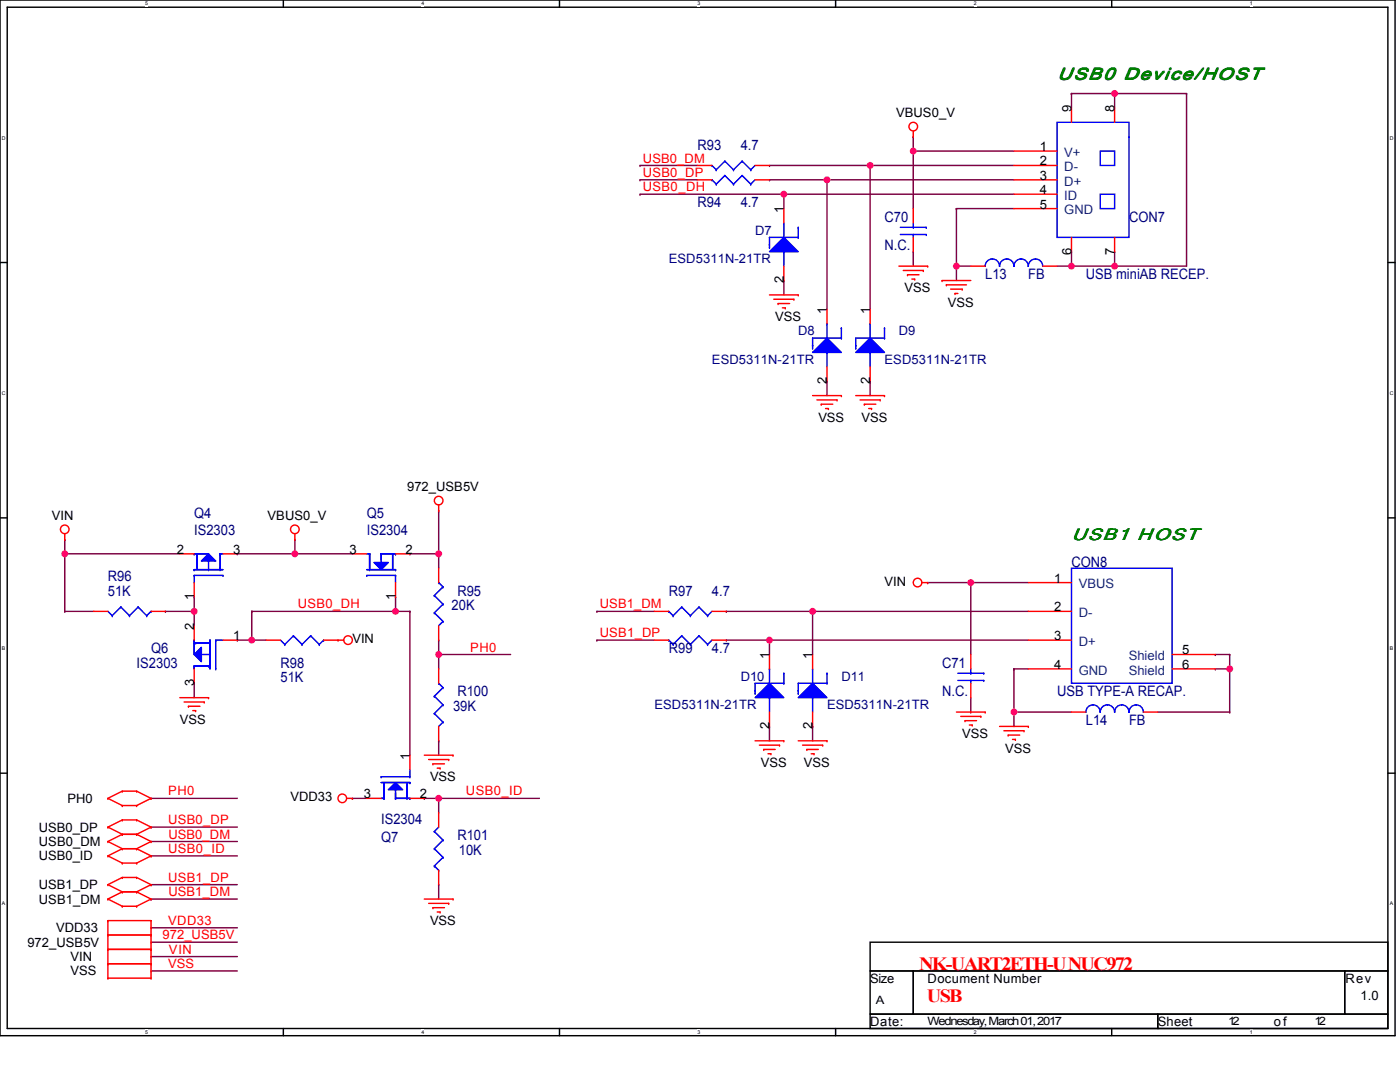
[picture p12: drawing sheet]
<svg xmlns="http://www.w3.org/2000/svg" width="279mm" height="216mm" viewBox="0 0 279 216" stroke-linecap="round" stroke-linejoin="round" font-family="sans-serif">
<path d="M0 0h278.4v206.7h-278.4zM1.4 1.4h275.6v203.8h-275.6z" fill="none" stroke="#000" stroke-width=".29"/>
<g fill="#fff">
<path d="M29 .2h.6v1.1h-.6z"/>
<path d="M29 205.4h.6v1.1h-.6z"/>
</g>
<path d="M56.5 0v1.4M56.5 205.2v1.5" fill="none" stroke="#000" stroke-width=".29"/>
<g fill="#fff">
<path d="M84.1 .2h.6v1.1h-.6z"/>
<path d="M84.1 205.4h.6v1.1h-.6z"/>
</g>
<path d="M111.7 0v1.4M111.7 205.2v1.5" fill="none" stroke="#000" stroke-width=".29"/>
<g fill="#fff">
<path d="M139.2 .2h.6v1.1h-.6z"/>
<path d="M139.2 205.4h.6v1.1h-.6z"/>
</g>
<path d="M166.8 0v1.4M166.8 205.2v1.5" fill="none" stroke="#000" stroke-width=".29"/>
<g fill="#fff">
<path d="M194.3 .2h.6v1.1h-.6z"/>
<path d="M194.3 205.4h.6v1.1h-.6z"/>
</g>
<path d="M221.9 0v1.4M221.9 205.2v1.5" fill="none" stroke="#000" stroke-width=".29"/>
<g fill="#fff">
<path d="M249.4 .2h.6v1.1h-.6z"/>
<path d="M249.4 205.4h.6v1.1h-.6z"/>
<path d="M.4 26.9h.7v1.2h-.7z"/>
<path d="M277.3 26.9h.8v1.2h-.8z"/>
<path d="M.4 77.9h.7v1.1h-.7z"/>
<path d="M277.3 77.9h.8v1.1h-.8z"/>
</g>
<path d="M0 52.4h1.4M277 52.4h1.4" fill="none" stroke="#000" stroke-width=".29"/>
<g fill="#fff">
<path d="M.4 128.8h.7v1.2h-.7z"/>
<path d="M277.3 128.8h.7v1.2h-.7z"/>
</g>
<path d="M0 103.3h1.4M277 103.3h1.4" fill="none" stroke="#000" stroke-width=".29"/>
<g fill="#fff">
<path d="M.4 179.7h.7v1.2h-.7z"/>
<path d="M277.3 179.7h.7v1.2h-.7z"/>
</g>
<path d="M0 154.3h1.4M277 154.3h1.4M173.7 188h103.3v5.7h-103.3zM173.7 193.7h8.6v8.7h-8.6zM182.3 193.7h86.1v8.7h-86.1zM268.4 193.7h8.6v8.7h-8.6zM173.7 202.4h57.4v2.8h-57.4zM231.1 202.4h45.9v2.8h-45.9z" fill="none" stroke="#000" stroke-width=".29"/>
<g fill="none" stroke="#800040" stroke-width=".29">
<path d="M213.8 18.7h.1M213.8 18.7v2.8M213.8 18.7h23M222.4 18.7h.1M222.4 18.7v2.8M236.8 18.7h.1M236.8 18.7v34.4h-25.8M127.7 35.9h.1M127.7 33h.1M127.7 38.8h.1M127.7 35.9h11.5M127.7 33h11.5"/>
<path d="M127.7 38.8h74.7M153.6 33h.1M153.6 35.9h.1M153.6 35.9h48.8M153.6 33h48.8M156.4 38.8h.1M156.4 38.8v2.8M165 35.9h.1M165 35.9v25.8M173.7 33h.1M173.7 33v28.7M182.3 27.3h.1"/>
<path d="M182.3 30.1h.1M182.3 27.3v14.3M182.3 30.1h20.1M156.4 56h.1M156.4 56v2.8M182.3 50.2h.1M182.3 50.2v2.9M190.9 41.6h.1M190.9 53.1h.1M190.9 41.6h11.5M190.9 53.1h2.8M190.9 41.6v14.4"/>
<path d="M213.8 50.2h.1M213.8 53.1h.1M213.8 50.2v2.9M222.4 50.2h.1M222.4 53.1h.1M222.4 50.2v2.9M165 76.1h.1M165 76.1v2.8M173.7 76.1h.1M173.7 76.1v2.8M12.9 110.5h.1M12.9 107.6h.1"/>
<path d="M12.9 107.6v14.4M12.9 110.5h23M38.8 119.1h.1M38.8 119.1v5.8M47.4 110.5h.1M47.4 110.5h22.9M58.8 110.5h.1M58.8 107.6h.1M58.8 107.6v2.9M78.9 119.1h.1M78.9 119.1v2.9M81.8 110.5h.1"/>
<path d="M81.8 110.5h5.7M87.5 110.5h.1M87.5 101.9h.1M87.5 101.9v11.5M185.1 116.2h.1M185.1 116.2h20.1M193.7 116.2h.1M193.7 116.2v14.4M12.9 122h.1M12.9 122h5.8M33 122h.1M33 122h5.8"/>
<path d="M38.8 136.3h.1M38.8 122h.1M38.8 136.3v2.9M47.4 127.7h.1M47.4 127.7h5.7M50.2 122h.1M50.2 127.7h.1M50.2 122h31.6M50.2 122v5.7M78.9 122h.1M81.8 122h.1M81.8 122v28.7"/>
<path d="M87.5 130.6h.1M87.5 127.7h.1M87.5 130.6h14.4M87.5 127.7v5.8M119.1 127.7h.1M119.1 122h.1M119.1 122h11.5M119.1 127.7h11.5M145 122h.1M145 127.7h.1M145 122h60.2M145 127.7h60.2"/>
<path d="M153.6 127.7h.1M153.6 127.7v2.9M162.2 122h.1M162.2 122v8.6M193.7 139.2v2.9M202.4 133.5h.1M202.4 133.5h2.8M202.4 133.5v11.5M242.5 130.6h.1M242.5 133.5h.1M242.5 130.6h2.9M242.5 133.5h2.9"/>
<path d="M245.4 133.5h.1M245.4 130.6h.1M245.4 130.6v11.5M30.1 159.3h.1M30.1 159.3h17.3M70.3 159.3h.1M70.3 159.3h2.9M84.7 159.3h.1M84.7 159.3h22.9M87.5 159.3h.1M87.5 147.8h.1M87.5 147.8v2.9"/>
<path d="M87.5 159.3v2.9M153.6 145h.1M153.6 145v2.8M162.2 145h.1M162.2 145v2.8M193.7 142.1h.1M202.4 142.1h.1M202.4 142.1h11.4M231.1 142.1h14.3M245.4 142.1h.1M30.1 170.8h.1M30.1 165h.1"/>
<path d="M30.1 167.9h.1M30.1 176.5h.1M30.1 179.4h.1M30.1 170.8h17.3M30.1 165h17.3M30.1 167.9h17.3M30.1 176.5h17.3M30.1 179.4h17.3M87.5 176.5h.1M87.5 176.5v2.9M30.1 185.1h.1M30.1 193.7h.1"/>
<path d="M30.1 190.9h.1M30.1 188h.1M30.1 185.1h17.3M30.1 193.7h17.3M30.1 190.9h17.3M30.1 188h17.3"/>
</g>
<g fill="none" stroke="#f00" stroke-width=".29">
<path d="M139.2 33h2.9M150.7 33h2.9M182.3 27.3h.1M182.3 26.1v1.2M153.6 58.8h5.7M154.4 59.7h4M158.4 59.7h.1M159.3 58.8h.1M179.4 53.1h5.7M180.3 54h4M181.1 54.8h.1M181.1 54.8h2.3"/>
<path d="M182 55.7h.5M182.5 55.7h.1M184.3 54h.1M185.1 53.1h.1M188 56h.1M188 56h5.7M188.9 56.8h.1M188.9 56.8h4M189.7 57.7h2.3M190.6 58.6h.1M190.6 58.6h.6M192 57.7h.1"/>
<path d="M193.7 53.1h2.9M208.1 53.1h2.9M155.3 60.6h.1M155.3 60.6h2.3M156.1 61.4h.6M156.7 61.4h.1M162.2 78.9h5.7M163 79.8h4M167 79.8h.1M167.9 78.9h.1M170.8 78.9h5.7M171.6 79.8h4.1"/>
<path d="M175.7 79.8h.1M176.5 78.9h.1M163.9 80.7h.1M163.9 80.7h2.3M164.8 81.5h.5M165.3 81.5h.1M172.5 80.7h.1M172.5 80.7h2.3M173.4 81.5h.5M173.9 81.5h.1M12.9 107.6h.1M12.9 106.5v1.1"/>
<path d="M58.8 107.6h.1M58.8 106.5v1.1M87.5 101.9h.1M87.5 100.7v1.2M184 116.2h1.1M185.1 116.2h.1M18.7 122h2.8M30.1 122h2.9M35.9 139.2h5.7M41.6 139.2h.1M67.5 127.7h.1M67.5 127.7h1.1"/>
<path d="M87.5 133.5v2.8M130.6 122h2.9M142.1 122h2.9M21.5 159.3h.1M21.5 159.3l2.9 1.4M24.4 157.9h.1M24.4 157.9l-2.9 1.4M24.4 157.9h2.9M27.3 157.9h.1M27.3 157.9l2.8 1.4M30.1 159.3h.1M30.1 159.3l-2.8 1.4"/>
<path d="M36.7 140.1h4.1M37.6 140.9h.1M37.6 140.9h2.3M38.5 141.8h.5M39 141.8h.1M40.8 140.1h.1M69.2 159.3h1.1M70.3 159.3h.1M84.7 150.7h5.7M85.5 151.6h4.1M86.4 152.4h.1M86.4 152.4h2.3"/>
<path d="M87.3 153.3h.5M87.5 145v2.8M87.8 153.3h.1M89.6 151.6h.1M90.4 150.7h.1M150.7 147.8h5.7M151.6 148.7h4M152.4 149.5h.1M152.4 149.5h2.3M153.3 150.4h.5M153.8 150.4h.1M155.6 148.7h.1"/>
<path d="M156.4 147.8h.1M159.3 147.8h5.7M160.2 148.7h4M161 149.5h.1M161 149.5h2.3M161.9 150.4h.6M162.5 150.4h.1M164.2 148.7h.1M165 147.8h.1M190.9 142.1h5.7M191.7 142.9h4.1M192.6 143.8h.1"/>
<path d="M192.6 143.8h2.3M193.5 144.7h.5M194 144.7h.1M195.8 142.9h.1M196.6 142.1h.1M199.5 145h5.7M200.3 145.8h4.1M201.2 146.7h.1M201.2 146.7h2.3M202.1 147.5h.5M202.6 147.5h.1M204.4 145.8h.1"/>
<path d="M205.2 145h.1M213.8 142.1h2.9M228.2 142.1h2.9M21.5 170.8h.1M21.5 165h.1M21.5 167.9h.1M21.5 176.5h.1M21.5 179.4h.1M21.5 170.8l2.9 1.4M21.5 165l2.9 1.5M21.5 167.9l2.9 1.4M21.5 176.5l2.9 1.5"/>
<path d="M21.5 179.4l2.9 1.4M24.4 160.7h.1M24.4 169.3h.1M24.4 172.2h.1M24.4 163.6h.1M24.4 166.5h.1M24.4 175.1h.1M24.4 178h.1M24.4 160.7h2.9M24.4 169.3l-2.9 1.5M24.4 169.3h2.9M24.4 172.2h2.9"/>
<path d="M24.4 163.6l-2.9 1.4M24.4 163.6h2.9M24.4 166.5h2.9M24.4 166.5l-2.9 1.4M24.4 175.1l-2.9 1.4M24.4 175.1h2.9M24.4 178h2.9M24.4 178l-2.9 1.4M27.3 160.7h.1M27.3 169.3h.1M27.3 172.2h.1M27.3 163.6h.1"/>
<path d="M27.3 166.5h.1M27.3 175.1h.1M27.3 178h.1M27.3 169.3l2.8 1.5M27.3 163.6l2.8 1.4M27.3 166.5l2.8 1.4M27.3 175.1l2.8 1.4M27.3 178l2.8 1.4M30.1 170.8h.1M30.1 165h.1M30.1 167.9h.1M30.1 176.5h.1"/>
<path d="M30.1 179.4h.1M30.1 170.8l-2.8 1.4M30.1 165l-2.8 1.5M30.1 167.9l-2.8 1.4M30.1 176.5l-2.8 1.5M30.1 179.4l-2.8 1.4M84.7 179.4h5.7M90.4 179.4h.1M21.5 186.6h.1M21.5 183.7h.1M21.5 195.2h.1M21.5 192.3h.1"/>
<path d="M21.5 189.4h.1M21.5 183.7h8.6M21.5 186.6h8.6M21.5 183.7v11.5M21.5 192.3h8.6M21.5 195.2h8.6M21.5 189.4h8.6M24.4 180.8h.1M24.4 180.8h2.9M27.3 180.8h.1M30.1 183.7h.1M30.1 186.6h.1"/>
<path d="M30.1 192.3h.1M30.1 195.2h.1M30.1 189.4h.1M30.1 183.7v11.5M85.5 180.3h4.1M86.4 181.1h.1M86.4 181.1h2.3M87.3 182h.5M87.8 182h.1M89.6 180.3h.1"/>
<circle cx="182.3" cy="25.3" r=".86"/>
<circle cx="87.5" cy="99.9" r=".86"/>
<circle cx="12.9" cy="105.6" r=".86"/>
<circle cx="58.8" cy="105.6" r=".86"/>
<circle cx="183.1" cy="116.2" r=".86"/>
<circle cx="69.5" cy="127.7" r=".86"/>
<circle cx="68.3" cy="159.3" r=".86"/>
</g>
<g fill="none" stroke="#00f" stroke-width=".29">
<path d="M142.1 33h.1M142.1 33l.8 .9M142.9 33.9h.1M144.7 32.2h.1M144.7 32.2l1.7 1.7M144.7 32.2l-1.8 1.7M146.4 33.9h.1M148.1 32.2h.1M148.1 32.2l1.7 1.7M148.1 32.2l-1.7 1.7M149.8 33.9h.1M150.7 33l-.9 .9"/>
<path d="M196.6 53.1a1.43 1.43 0 0 1 1.5-1.4 1.43 1.43 0 0 1 1.4 1.4 1.43 1.43 0 0 1 1.4-1.4 1.43 1.43 0 0 1 1.4 1.4h.1a1.43 1.43 0 0 1 1.4-1.4 1.43 1.43 0 0 1 1.4 1.4 1.43 1.43 0 0 1 1.5-1.4 1.43 1.43 0 0 1 1.4 1.4M21.5 122l.9 .9M22.4 122.9h.1M24.1 121.1h.1M24.1 121.1l-1.7 1.8M24.1 121.1l1.7 1.8M25.8 122.9h.1M27.6 121.1h.1M27.6 121.1l-1.8 1.8M27.6 121.1l1.7 1.8M29.3 122.9h.1M30.1 122h.1"/>
<path d="M30.1 122l-.8 .9M86.7 138.9h.1M86.7 138.9l1.7 1.7M87.5 136.3h.1M87.5 136.3l.9 .9M88.4 137.2h.1M88.4 137.2l-1.7 1.7M133.5 122h.1M133.5 122l.8 .9M134.3 122.9h.1M136.1 121.1h.1M136.1 121.1l1.7 1.8"/>
<path d="M136.1 121.1l-1.8 1.8M137.8 122.9h.1M139.5 121.1h.1M139.5 121.1l1.7 1.8M139.5 121.1l-1.7 1.8M141.2 122.9h.1M142.1 122l-.9 .9M86.7 142.4h.1M86.7 142.4l1.7 1.7M88.4 144.1h.1M88.4 140.6h.1M88.4 144.1l-.9 .9"/>
<path d="M88.4 140.6l-1.7 1.8M216.7 142.1a1.43 1.43 0 0 1 1.5-1.5h-.1a1.43 1.43 0 0 1 1.5 1.5 1.43 1.43 0 0 1 1.4-1.5 1.43 1.43 0 0 1 1.4 1.5 1.43 1.43 0 0 1 1.5-1.5 1.43 1.43 0 0 1 1.4 1.5 1.43 1.43 0 0 1 1.5-1.5 1.43 1.43 0 0 1 1.4 1.5"/>
</g>
<path d="M40.2 129.2v2.8l-1.4-1.4z" fill="#00f"/>
<g fill="none" stroke="#00f" stroke-width=".29">
<path d="M38.8 132.9h.1M38.8 127.7h.1M38.8 128.3h.1M38.8 127.7v2.9M38.8 132.9v.6M38.8 132.9h3.1M38.8 128.3h3.1M39 128.3h.1M40.2 129.2v2.8l-1.4-1.4zM40.2 130.6h1.7M41.6 132.9h.1M41.9 127.7h.1"/>
<path d="M41.9 132.9h.1M41.9 130.6h.1M41.9 127.7v5.8M43.1 127.7h.1M43.1 133.5h.1M43.1 127.7h1.4M43.1 127.7v5.8"/>
</g>
<path d="M38.8 124.9v2.8M38.8 133.5v2.8M44.5 127.7h2.9" fill="none" stroke="#f00" stroke-width=".29"/>
<path d="M153.6 50.2l2.8-2.8 2.9 2.8z" fill="#00f"/>
<g fill="none" stroke="#00f" stroke-width=".29">
<path d="M153.6 50.2l2.8-2.8 2.9 2.8zM153.6 48.8h.1M153.6 49.4h.1M156.4 50.2h.1M156.4 44.5h.1M156.4 44.5v2.9M156.4 50.2v2.9M159.3 47.4h.1M159.3 45.4h.1M159.3 47.4h-5.7v2M159.3 45.4v2M133.5 127.7h.1"/>
<path d="M133.5 127.7l.8 .9M134.3 128.6h.1M136.1 126.9h.1M136.1 126.9l1.7 1.7M136.1 126.9l-1.8 1.7M137.8 128.6h.1M139.5 126.9h.1M139.5 126.9l1.7 1.7M139.5 126.9l-1.7 1.7M141.2 128.6h.1M142.1 127.7l-.9 .9"/>
</g>
<path d="M156.4 41.6v2.9M156.4 53.1v2.9M130.6 127.7h2.9M142.1 127.7h2.9" fill="none" stroke="#f00" stroke-width=".29"/>
<path d="M78.9 156.1l1.5 1.5h-2.9z" fill="#00f"/>
<g fill="none" stroke="#00f" stroke-width=".29">
<path d="M76.1 155h.1M76.1 156.1h5.7M76.1 159.3h.5M76.1 155h5.7M76.6 159.3h.1M76.6 156.4h.1M76.6 156.1h.1M76.6 156.1v3.2M78.9 156.1l1.5 1.5h-2.9zM78.9 159.3h.1M78.9 159.3h2.9M78.9 157.6v1.7"/>
<path d="M81.2 159h.1M81.2 159.3h.1M81.2 156.1v3.2M81.8 156.1h.1M81.8 159.3h.1M81.8 155h.1M81.8 153.6v1.4"/>
</g>
<path d="M73.2 159.3h2.9M81.8 150.7v2.9M81.8 159.3h2.9" fill="none" stroke="#f00" stroke-width=".29"/>
<path d="M165 67.5l2.9 2.8h-5.7z" fill="#00f"/>
<g fill="none" stroke="#00f" stroke-width=".29">
<path d="M142.1 35.9h.1M142.1 35.9l.8 .8M142.9 36.7h.1M144.7 35h.1M144.7 35l1.7 1.7M144.7 35l-1.8 1.7M146.4 36.7h.1M148.1 35h.1M148.1 35l1.7 1.7M148.1 35l-1.7 1.7M149.8 36.7h.1M150.7 35.9l-.9 .8"/>
<path d="M162.2 68.9h.1M162.2 69.5h.1M165 67.5l2.9 2.8h-5.7zM165 70.3h.1M165 64.6h.1M165 64.6v2.9M165 70.3v2.9M167.9 67.5h.1M167.9 65.4h.1M167.9 67.5h-5.7v2M167.9 65.4v2.1M213.8 113.4h20.1v22.9h-20.1z"/>
</g>
<path d="M139.2 35.9h2.9M150.7 35.9h2.9M165 61.7v2.9M165 73.2v2.9M205.2 116.2h8.6M205.2 122h8.6M205.2 127.7h8.6M205.2 133.5h8.6M233.9 133.5h8.6M233.9 130.6h8.6" fill="none" stroke="#f00" stroke-width=".29"/>
<path d="M173.7 67.5l2.8 2.8h-5.7z" fill="#00f"/>
<g fill="none" stroke="#00f" stroke-width=".29">
<path d="M170.8 68.9h.1M170.8 69.5h.1M173.7 67.5l2.8 2.8h-5.7zM173.7 70.3h.1M173.7 64.6h.1M173.7 64.6v2.9M173.7 70.3v2.9M176.5 67.5h.1M176.5 65.4h.1M176.5 67.5h-5.7v2M176.5 65.4v2.1M191.2 134.3h5.1"/>
<path d="M191.2 135.8h5.1M193.7 135.8h.1M193.7 134.3h.1M193.7 133.5v.8M193.7 135.8v.5M196.3 134.3h.1M196.3 135.8h.1M86.7 165.9h.1M86.7 169.3h.1M86.7 172.8h.1M86.7 165.9l1.7 1.7M86.7 169.3l1.7 1.8"/>
<path d="M86.7 172.8l.8 .9M87.5 173.7h.1M87.5 165l-.8 .9M88.4 167.6h.1M88.4 171.1h.1M88.4 167.6l-1.7 1.7M88.4 171.1l-1.7 1.7"/>
</g>
<path d="M173.7 61.7v2.9M173.7 73.2v2.9M193.7 130.6v2.9M193.7 136.3v2.9M87.5 162.2v2.8M87.5 173.7v2.8" fill="none" stroke="#f00" stroke-width=".29"/>
<path d="M74.6 112.2h2.9l-1.4 1.5z" fill="#00f"/>
<g fill="none" stroke="#00f" stroke-width=".29">
<path d="M73.2 114.8h.1M73.2 113.7h5.7M73.2 110.5h.6M73.2 114.8h5.7M73.8 110.5h.1M73.8 113.4h.1M73.8 113.7h.1M73.8 110.5v3.2M74.6 112.2h2.9l-1.4 1.5zM76.1 110.5h.1M76.1 110.5h2.8M76.1 110.5v1.7"/>
<path d="M78.4 110.8h.1M78.4 110.5h.1M78.4 110.5v3.2M78.9 113.7h.1M78.9 110.5h.1M78.9 114.8h.1M78.9 114.8v1.4"/>
</g>
<path d="M70.3 110.5h2.9M78.9 116.2v2.9M78.9 110.5h2.9" fill="none" stroke="#f00" stroke-width=".29"/>
<path d="M153.6 136.3l2.8 2.9h-5.7z" fill="#00f"/>
<path d="M150.7 137.8h.1M150.7 138.3h.1M153.6 136.3l2.8 2.9h-5.7zM153.6 139.2h.1M153.6 133.5h.1M153.6 133.5v2.8M153.6 139.2v2.9M156.4 136.3h.1M156.4 134.3h.1M156.4 136.3h-5.7v2M156.4 134.3v2" fill="none" stroke="#00f" stroke-width=".29"/>
<path d="M153.6 130.6v2.9M153.6 142.1v2.9" fill="none" stroke="#f00" stroke-width=".29"/>
<path d="M162.2 136.3l2.8 2.9h-5.7z" fill="#00f"/>
<g fill="none" stroke="#00f" stroke-width=".29">
<path d="M179.7 45.4h5.1M179.7 46.8h5.1M182.3 46.8h.1M182.3 45.4h.1M182.3 44.5v.9M182.3 46.8v.6M184.8 45.4h.1M184.8 46.8h.1M159.3 137.8h.1M159.3 138.3h.1M162.2 136.3l2.8 2.9h-5.7zM162.2 139.2h.1"/>
<path d="M162.2 133.5h.1M162.2 133.5v2.8M162.2 139.2v2.9M165 136.3h.1M165 134.3h.1M165 136.3h-5.7v2M165 134.3v2"/>
</g>
<path d="M182.3 41.6v2.9M182.3 47.4v2.8M162.2 130.6v2.9M162.2 142.1v2.9" fill="none" stroke="#f00" stroke-width=".29"/>
<path d="M41.6 110.5l1.5 1.4h-2.9z" fill="#00f"/>
<g fill="none" stroke="#00f" stroke-width=".29">
<path d="M211 24.4h14.3v23h-14.3zM219.6 30.1h2.8v2.9h-2.8zM219.6 38.8h2.8v2.8h-2.8zM225.3 27.3h.1M38.8 113.7h.1M38.8 110.5h.1M38.8 114.8h.1M38.8 113.7h5.7M38.8 110.5h2.8M38.8 114.8v1.4M38.8 114.8h5.7M39.3 110.8h.1"/>
<path d="M39.3 110.5h.1M39.3 110.5v3.2M41.6 110.5l1.5 1.4h-2.9zM41.6 113.7h.1M41.6 111.9v1.8M43.9 110.5h.1M43.9 113.4h.1M43.9 113.7h.1M43.9 110.5h.6M43.9 110.5v3.2M44.5 114.8h.1M86.7 118.8h.1"/>
<path d="M86.7 118.8l1.7 1.8M87.5 116.2h.1M87.5 116.2l.9 .9M88.4 117.1h.1M88.4 117.1l-1.7 1.7M56 127.7l.8 .9M56.8 128.6h.1M58.6 126.9h.1M58.6 126.9l-1.8 1.7M58.6 126.9l1.7 1.7M60.3 128.6h.1M62 126.9h.1"/>
<path d="M62 126.9l-1.7 1.7M62 126.9l1.7 1.7M63.7 128.6h.1M64.6 127.7h.1M64.6 127.7l-.9 .9M86.7 122.3h.1M86.7 122.3l1.7 1.7M88.4 124h.1M88.4 120.6h.1M88.4 124l-.9 .9M88.4 120.6l-1.7 1.7"/>
</g>
<g fill="none" stroke="#f00" stroke-width=".29">
<path d="M202.4 30.1h8.6M202.4 33h8.6M202.4 35.9h8.6M202.4 38.8h8.6M213.8 21.5v2.9M222.4 21.5v2.9M202.4 41.6h8.6M213.8 47.4v2.8M222.4 47.4v2.8M35.9 110.5h2.9M38.8 116.2v2.9M44.5 110.5h2.9"/>
<path d="M87.5 113.4v2.8M53.1 127.7h2.9M64.6 127.7h2.9M87.5 124.9v2.8"/>
</g>
<circle cx="245.4" cy="133.5" r=".57" fill="#f0f"/>
<circle cx="245.4" cy="133.5" r=".57" fill="none" stroke="#f0f" stroke-width=".29"/>
<circle cx="162.2" cy="122" r=".57" fill="#f0f"/>
<circle cx="162.2" cy="122" r=".57" fill="none" stroke="#f0f" stroke-width=".29"/>
<circle cx="213.8" cy="53.1" r=".57" fill="#f0f"/>
<circle cx="213.8" cy="53.1" r=".57" fill="none" stroke="#f0f" stroke-width=".29"/>
<circle cx="182.3" cy="30.1" r=".57" fill="#f0f"/>
<circle cx="182.3" cy="30.1" r=".57" fill="none" stroke="#f0f" stroke-width=".29"/>
<circle cx="190.9" cy="53.1" r=".57" fill="#f0f"/>
<circle cx="190.9" cy="53.1" r=".57" fill="none" stroke="#f0f" stroke-width=".29"/>
<circle cx="222.4" cy="53.1" r=".57" fill="#f0f"/>
<circle cx="222.4" cy="53.1" r=".57" fill="none" stroke="#f0f" stroke-width=".29"/>
<circle cx="222.4" cy="18.7" r=".57" fill="#f0f"/>
<circle cx="222.4" cy="18.7" r=".57" fill="none" stroke="#f0f" stroke-width=".29"/>
<circle cx="87.5" cy="159.3" r=".57" fill="#f0f"/>
<circle cx="87.5" cy="159.3" r=".57" fill="none" stroke="#f0f" stroke-width=".29"/>
<circle cx="78.9" cy="122" r=".57" fill="#f0f"/>
<circle cx="78.9" cy="122" r=".57" fill="none" stroke="#f0f" stroke-width=".29"/>
<circle cx="38.8" cy="122" r=".57" fill="#f0f"/>
<circle cx="38.8" cy="122" r=".57" fill="none" stroke="#f0f" stroke-width=".29"/>
<circle cx="12.9" cy="110.5" r=".57" fill="#f0f"/>
<circle cx="12.9" cy="110.5" r=".57" fill="none" stroke="#f0f" stroke-width=".29"/>
<circle cx="58.8" cy="110.5" r=".57" fill="#f0f"/>
<circle cx="58.8" cy="110.5" r=".57" fill="none" stroke="#f0f" stroke-width=".29"/>
<circle cx="50.2" cy="127.7" r=".57" fill="#f0f"/>
<circle cx="50.2" cy="127.7" r=".57" fill="none" stroke="#f0f" stroke-width=".29"/>
<circle cx="202.4" cy="142.1" r=".57" fill="#f0f"/>
<circle cx="202.4" cy="142.1" r=".57" fill="none" stroke="#f0f" stroke-width=".29"/>
<circle cx="87.5" cy="110.5" r=".57" fill="#f0f"/>
<circle cx="87.5" cy="110.5" r=".57" fill="none" stroke="#f0f" stroke-width=".29"/>
<circle cx="153.6" cy="127.7" r=".57" fill="#f0f"/>
<circle cx="153.6" cy="127.7" r=".57" fill="none" stroke="#f0f" stroke-width=".29"/>
<circle cx="173.7" cy="33" r=".57" fill="#f0f"/>
<circle cx="173.7" cy="33" r=".57" fill="none" stroke="#f0f" stroke-width=".29"/>
<circle cx="165" cy="35.9" r=".57" fill="#f0f"/>
<circle cx="165" cy="35.9" r=".57" fill="none" stroke="#f0f" stroke-width=".29"/>
<circle cx="156.4" cy="38.8" r=".57" fill="#f0f"/>
<circle cx="156.4" cy="38.8" r=".57" fill="none" stroke="#f0f" stroke-width=".29"/>
<circle cx="87.5" cy="130.6" r=".57" fill="#f0f"/>
<circle cx="87.5" cy="130.6" r=".57" fill="none" stroke="#f0f" stroke-width=".29"/>
<circle cx="193.7" cy="116.2" r=".57" fill="#f0f"/>
<circle cx="193.7" cy="116.2" r=".57" fill="none" stroke="#f0f" stroke-width=".29"/>
<g font-size="3.7" fill="#f00">
<text x="183.4" y="193.6">NK-UART2ETH-U NUC972</text>
<text x="185" y="199.9">USB</text>
</g>
<g font-size="3.4" fill="#008000">
<text x="211" y="15.8">USB0 Device/HOST</text>
<text x="213.8" y="107.7">USB1 H OST</text>
<text x="213.9" y="107.7">USB1 HOST</text>
</g>
<g font-size="2.9" fill="#000080">
<text x="139.2" y="29.9">R93</text>
<text x="147.8" y="29.9">4.7</text>
<text x="139.2" y="41.4">R94</text>
<text x="147.8" y="41.4">4.7</text>
<text x="176.5" y="44.2">C70</text>
<text x="225.3" y="44.2">CON7</text>
<text x="176.5" y="50">N.C.</text>
<text x="196.6" y="55.7">L13</text>
<text x="205.2" y="55.7">FB</text>
<text x="216.7" y="55.7">USB miniAB RECEP.</text>
<text x="38.8" y="103.3">Q4</text>
<text x="38.8" y="106.8">IS2303</text>
<text x="73.2" y="103.3">Q5</text>
<text x="73.2" y="106.8">IS2304</text>
<text x="213.8" y="113.1">CON8</text>
<text x="21.5" y="116">R96</text>
<text x="21.5" y="118.8">51K</text>
<text x="91.3" y="118.8">R95</text>
<text x="133.5" y="118.8">R97</text>
<text x="142.1" y="118.8">4.7</text>
<text x="90.1" y="121.7">20K</text>
<text x="30.1" y="130.3">Q6</text>
<text x="133.5" y="130.3">R99</text>
<text x="142.1" y="130.3">4.7</text>
<text x="27.3" y="133.2">IS2303</text>
<text x="56" y="133.2">R98</text>
<text x="56" y="136.1">51K</text>
<text x="188" y="133.2">C71</text>
<text x="90.4" y="141.8">39K</text>
<text x="91.3" y="138.9">R100</text>
<text x="188" y="138.9">N.C.</text>
<text x="211" y="138.9">USB TYPE-A RECAP.</text>
<text x="216.7" y="144.7">L14</text>
<text x="225.3" y="144.7">FB</text>
<text x="76.1" y="167.9">Q7</text>
<text x="76.1" y="164.5">IS2304</text>
<text x="91.3" y="167.6">R101</text>
<text x="91.6" y="170.5">10K</text>
</g>
<g font-size="2.6">
<text x="178.8" y="23.3">VBUS0_V</text>
<text x="213.8" y="22.4" transform="rotate(-90 213.8 22.4)">9</text>
<text x="222.4" y="22.4" transform="rotate(-90 222.4 22.4)">8</text>
<text x="207.5" y="30.1">1</text>
<text x="207.5" y="33">2</text>
<text x="207.5" y="35.9">3</text>
<text x="207.5" y="38.7">4</text>
<text x="207.5" y="41.6">5</text>
<text x="156.4" y="42.5" transform="rotate(-90 156.4 42.5)">1</text>
<text x="213.8" y="50.8" transform="rotate(-90 213.8 50.8)">6</text>
<text x="222.4" y="50.8" transform="rotate(-90 222.4 50.8)">7</text>
<text x="156.4" y="56.6" transform="rotate(-90 156.4 56.6)">2</text>
<text x="180.5" y="58.3">VSS</text>
<text x="154.7" y="64.1">VSS</text>
<text x="165" y="62.6" transform="rotate(-90 165 62.6)">1</text>
<text x="173.6" y="62.6" transform="rotate(-90 173.6 62.6)">1</text>
<text x="189.2" y="61.2">VSS</text>
<text x="165" y="76.7" transform="rotate(-90 165 76.7)">2</text>
<text x="173.6" y="76.7" transform="rotate(-90 173.6 76.7)">2</text>
<text x="163.3" y="84.1">VSS</text>
<text x="171.9" y="84.1">VSS</text>
<text x="81.2" y="97.9">972_USB5V</text>
<text x="10.3" y="103.7">VIN</text>
<text x="53.4" y="103.7">VBUS0_V</text>
<text x="35.3" y="110.5">2</text>
<text x="46.5" y="110.5">3</text>
<text x="69.7" y="110.5">3</text>
<text x="80.9" y="110.5">2</text>
<text x="38.7" y="119.7" transform="rotate(-90 38.7 119.7)">1</text>
<text x="78.9" y="119.7" transform="rotate(-90 78.9 119.7)">1</text>
<text x="176.5" y="116.9">VIN</text>
<text x="210.4" y="116.2">1</text>
<text x="38.7" y="125.7" transform="rotate(-90 38.7 125.7)">2</text>
<text x="210.4" y="122">2</text>
<text x="46.5" y="127.7">1</text>
<text x="70.3" y="128.3">VIN</text>
<text x="153.6" y="131.5" transform="rotate(-90 153.6 131.5)">1</text>
<text x="162.2" y="131.5" transform="rotate(-90 162.2 131.5)">1</text>
<text x="210.4" y="127.7">3</text>
<text x="235.9" y="130.6">5</text>
<text x="38.7" y="136.9" transform="rotate(-90 38.7 136.9)">3</text>
<text x="210.4" y="133.5">4</text>
<text x="235.9" y="133.5">6</text>
<text x="35.9" y="144.4">VSS</text>
<text x="153.6" y="145.5" transform="rotate(-90 153.6 145.5)">2</text>
<text x="162.2" y="145.5" transform="rotate(-90 162.2 145.5)">2</text>
<text x="192" y="147.3">VSS</text>
<text x="81.8" y="151.6" transform="rotate(-90 81.8 151.6)">1</text>
<text x="85.8" y="155.9">VSS</text>
<text x="151.8" y="153">VSS</text>
<text x="160.5" y="153">VSS</text>
<text x="200.6" y="150.2">VSS</text>
<text x="13.5" y="160.2">PH0</text>
<text x="58" y="159.9">VDD33</text>
<text x="72.6" y="159.3">3</text>
<text x="83.8" y="159.3">2</text>
<text x="7.8" y="165.9">USB0_DP</text>
<text x="7.8" y="171.7">USB0_ID</text>
<text x="7.8" y="168.8">USB0_DM</text>
<text x="7.8" y="177.4">USB1_DP</text>
<text x="7.8" y="180.3">USB1_DM</text>
<text x="85.8" y="184.6">VSS</text>
<text x="5.5" y="188.9">972_USB5V</text>
<text x="11.2" y="186">VDD33</text>
<text x="14.1" y="191.8">VIN</text>
<text x="14.1" y="194.6">VSS</text>
<text x="173.7" y="196.1">Size</text>
<text x="185.1" y="196.1">Document Number</text>
<text x="268.5" y="196.1">Rev</text>
<text x="271.5" y="199.5">1.0</text>
<text x="173.7" y="204.7">Date:</text>
<text x="231.1" y="204.7">Sheet</text>
<text x="254.2" y="204.7">of</text>
</g>
<g font-size="2.6" fill="#f00">
<text x="128.3" y="35.3">USB0_DP</text>
<text x="128.3" y="32.4">USB0_DM</text>
<text x="128.3" y="38.2">USB0_DH</text>
<text x="59.4" y="121.4">USB0_DH</text>
<text x="119.7" y="121.4">USB1_DM</text>
<text x="93.9" y="130">PH0</text>
<text x="119.7" y="127.2">USB1_DP</text>
<text x="33.6" y="158.7">PH0</text>
<text x="93" y="158.7">USB0_ID</text>
<text x="33.6" y="164.5">USB0_DP</text>
<text x="33.6" y="167.3">USB0_DM</text>
<text x="33.6" y="170.2">USB0_ID</text>
<text x="33.6" y="176">USB1_DP</text>
<text x="33.6" y="178.8">USB1_DM</text>
<text x="33.6" y="184.6">VDD33</text>
<text x="32.4" y="187.4">972_USB5V</text>
<text x="33.7" y="190.3">VIN</text>
<text x="33.6" y="193.2">VSS</text>
</g>
<g font-size="2.6" fill="#004080">
<text x="212.4" y="31.3">V+</text>
<text x="212.4" y="34.2">D-</text>
<text x="212.4" y="37.1">D+</text>
<text x="212.4" y="39.9">ID</text>
<text x="212.4" y="42.8">GND</text>
<text x="215.3" y="117.4">VBUS</text>
<text x="215.3" y="123.2">D-</text>
<text x="215.3" y="128.9">D+</text>
<text x="225.3" y="131.8">Shield</text>
<text x="215.3" y="134.6">GND</text>
<text x="225.3" y="134.6">Shield</text>
</g>
<g font-size="2.6" fill="#000080">
<text x="150.7" y="46.8">D7</text>
<text x="133.5" y="52.6">ESD5311N-21TR</text>
<text x="159.3" y="66.9">D8</text>
<text x="179.4" y="66.9">D9</text>
<text x="142.1" y="72.7">ESD5311N-21TR</text>
<text x="176.5" y="72.7">ESD5311N-21TR</text>
<text x="147.8" y="135.8">D10</text>
<text x="167.9" y="135.8">D11</text>
<text x="130.6" y="141.5">ESD5311N-21TR</text>
<text x="165" y="141.5">ESD5311N-21TR</text>
</g>
<g font-size="2.3">
<text x="174.8" y="200.4">A</text>
<text x="185.1" y="204.4">Wednesday, March 01, 2017</text>
<text x="245.1" y="204.4">12</text>
<text x="262.3" y="204.4">12</text>
</g>
<g font-size="1">
<text x="29" y="1.1">5</text>
<text x="84.1" y="1.1">4</text>
<text x="139.2" y="1.1">3</text>
<text x="194.3" y="1.1">2</text>
<text x="249.4" y="1.1">1</text>
<text x=".4" y="27.8">D</text>
<text x="277.3" y="27.8">D</text>
<text x=".4" y="78.8">C</text>
<text x="277.3" y="78.8">C</text>
<text x=".4" y="129.7">B</text>
<text x="277.3" y="129.7">B</text>
<text x=".4" y="180.7">A</text>
<text x="277.3" y="180.7">A</text>
<text x="29" y="206.3">5</text>
<text x="84.1" y="206.3">4</text>
<text x="139.2" y="206.3">3</text>
<text x="194.3" y="206.3">2</text>
<text x="249.4" y="206.3">1</text>
</g>
</svg>
